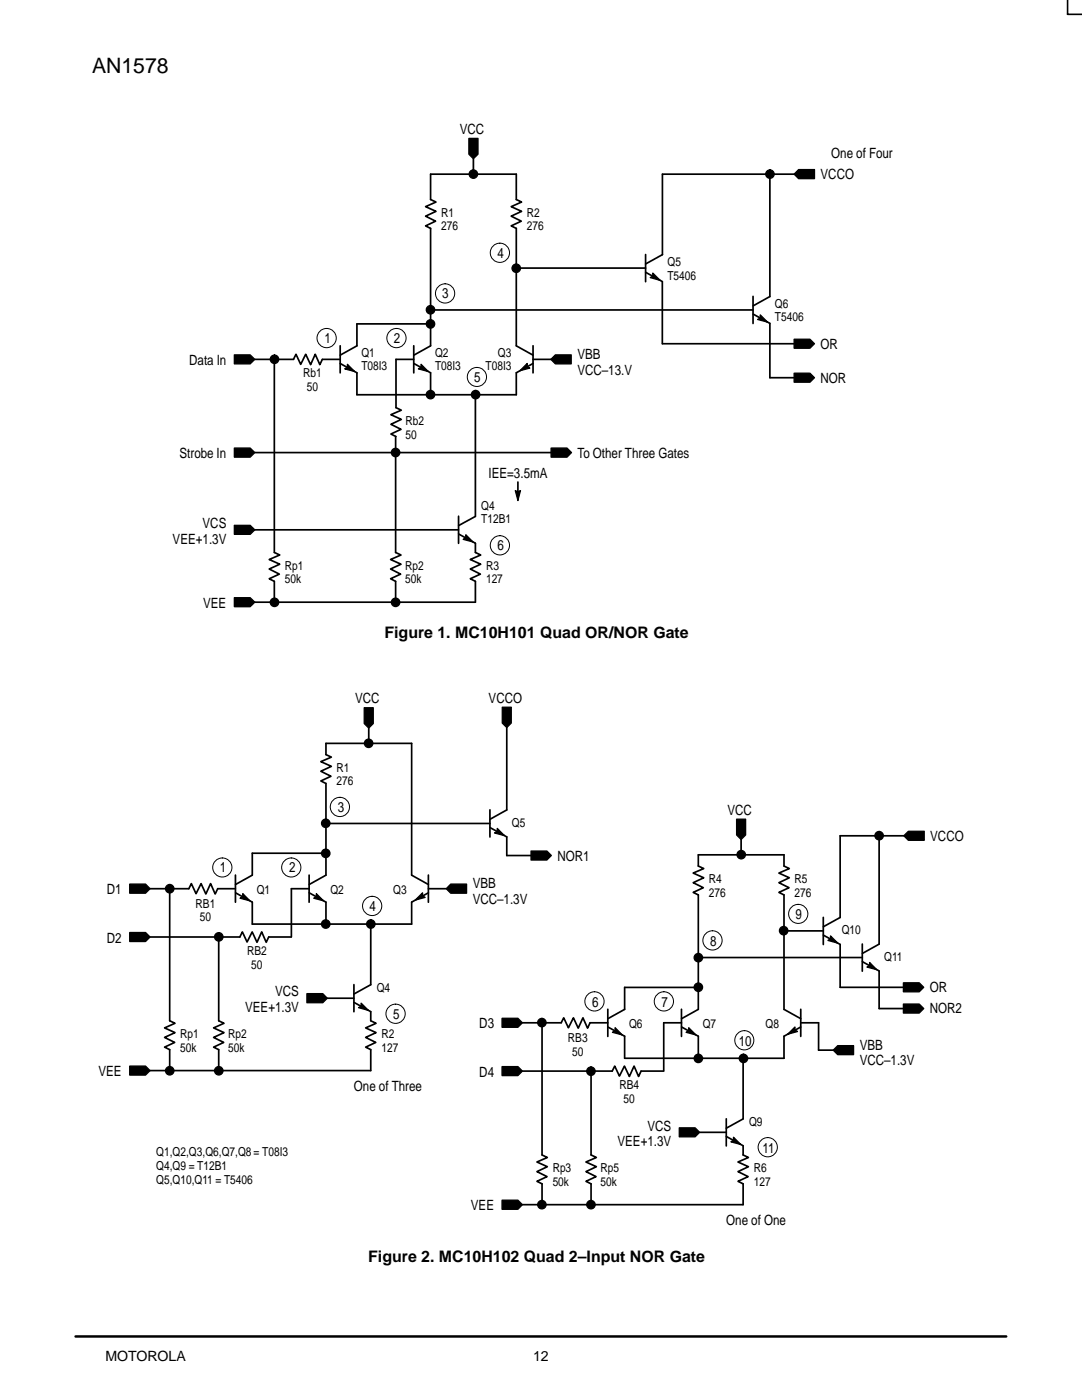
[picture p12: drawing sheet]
<svg xmlns="http://www.w3.org/2000/svg" width="216mm" height="279mm" viewBox="0 0 216 279" stroke-linecap="round" stroke-linejoin="round" font-family="sans-serif">
<path d="M15.1 266.7h185.7" fill="none" stroke="#000" stroke-width=".5"/>
<path d="M147.7 268.4h58.3v9.5h-58.3z" fill-rule="evenodd" fill="#fff" stroke="#fff" stroke-width=".34"/>
<g fill="none" stroke="#000" stroke-width=".2">
<circle cx="88.8" cy="58.6" r="1.92"/>
<circle cx="99.7" cy="50.4" r="1.92"/>
<circle cx="65.2" cy="67.5" r="1.92"/>
<circle cx="79.1" cy="67.5" r="1.92"/>
<circle cx="95.2" cy="75.2" r="1.91"/>
<circle cx="99.7" cy="108.8" r="1.92"/>
<circle cx="44.4" cy="173.1" r="1.91"/>
<circle cx="58.1" cy="173.1" r="1.91"/>
<circle cx="67.8" cy="161" r="1.92"/>
<circle cx="74.3" cy="180.8" r="1.92"/>
<circle cx="118.6" cy="199.8" r="1.92"/>
<circle cx="132.5" cy="199.8" r="1.92"/>
<circle cx="142.2" cy="187.7" r="1.92"/>
<circle cx="159.3" cy="182.4" r="1.91"/>
<circle cx="78.9" cy="202.3" r="1.92"/>
<circle cx="148.5" cy="207.6" r="1.91"/>
<circle cx="153.2" cy="229" r="1.92"/>
</g>
<g fill="none" stroke="#000" stroke-width=".34">
<path d="M94.5 31.7v3.1M153.6 34.8v24.4l-3.3 1.8M158.5 34.8h-26.3v16l-3.4 1.9M103 53.5h25.8M128.8 50.8v5.4M128.8 54.3l3.4 1.9M132.2 56.3v12.3M150.3 59.1v5.5M50.8 71.7h7.8l.5-1 .9 2 1-2 1 2.1 .9-2.1 .9 2.1 .5-1.1h3.6M54.7 71.7v38.6l1.1 .5-2.1 .9 2.1 .9-2.1 1 2 1-2 .9 1 .5v4.2M67.9 72.5l3.3 1.9v4.4h31.8v-4.4l3.4-1.9M67.9 69v5.4"/>
<path d="M82.6 71.7h-3.6v9.7l1.1 .5-2.1 .9 2.1 .9-2.1 1 2 1-2 .9 1 .5M82.6 69v5.4M82.6 70.9l3.3-1.9v-23.4l-1-.5 2-1-2-1 2.1-.9-2.1-1 2.1-.9-1.1-.5v-5h17.1v5l1.1 .5-2.1 .9 2.1 1-2.1 .9 2 1-2 1 1 .5v23.4l3.4 1.9M82.6 72.5l3.3 1.9v4.4M85.9 61.9h64.4M85.9 64.6h-14.7v4.4l-3.3 1.9M94.9 79.6v23.5l-3.4 1.8M106.4 71.7h3.5M106.4 69v5.4M132.2 68.6h26.3M150.3 62.7l3.3 1.8v10.9h4.9M50.8 90.3h59.1"/>
<path d="M78.9 87.1v23.2l1.1 .5-2.1 .9 2.1 .9-2.1 1 2 1-2 .9 1 .5v4.2M103.3 96.2v3.7M50.8 105.7h40.7M91.5 106.6l3.4 1.8v1.9l1 .5-2.1 .9 2.1 .9-2.1 1 2.1 1-2.1 .9 1.1 .5v4.2h-44.1M91.5 103v5.4M73.6 145.3v3.1M101.1 145.2v16.4l-3.3 1.9M29.9 177.4h7.8l.5-1.1 .9 2.1 1-2.1 1 2.1 .9-2.1 .9 2.1 .5-1h3.6M33.9 177.4v26.3l1 .5-2.1 .9 2.1 1-2.1 .9 2.1 1-2.1 1 1.1 .5v4.2M47 174.6v5.5M47 178.2l3.3 1.8v4.4h31.8v-4.4l3.4-1.8M61.7 174.6v5.5"/>
<path d="M61.7 177.4h-3.6v9.6M61.7 176.5l3.3-1.8v-18.3l-1-.5 2-1-2-1 2.1-1-2.1-.9 2.1-.9-1.1-.5v-2.2h17.1v26.3l3.4 1.8M61.7 178.2l3.3 1.8v4.4M65 164.3h32.8M65 170.3h-14.7v4.4l-3.3 1.8M85.5 177.4h3.5M85.5 174.6v5.5M97.8 161.6v5.4M97.8 165.2l3.3 1.8v3.7h4.9M147.9 167.5v3.1M175.4 166.8v21.6l-3.3 1.9M180.3 166.8h-12.7v16.3l-3.3 1.9"/>
<path d="M29.9 187h18l.5-1 .9 2 1-2 1 2.1 .9-2.1 .9 2.1 .5-1.1h4.5M43.6 187v16.7l1.1 .5-2.1 .9 2.1 1-2.1 .9 2 1-2 1 1 .5v4.2M65.3 199.2h5.3M70.6 196.5v5.4M74 185.3v11.2l-3.4 1.9M139.3 191.1h32.8M139.3 197.1h-14.7v4.3l-3.3 1.9M156.4 185.8h7.9M164.3 186.6l3.3 1.9v8.5h12.7M164.3 183.1v5.4M172.1 188.4v5.4M172.1 191.9l3.3 1.9v7.5h4.9"/>
<path d="M70.6 200l3.4 1.9v1.8l1 .5-2 .9 2 1-2 .9 2 1-2 1 1 .5v4.2h-44.1M104.2 204.1h7.8l.5-1 .9 2 1-2 1 2.1 .9-2.1 .9 2.1 .5-1.1h3.6M104.2 213.8h18l.5-1 .9 2 1-2 1 2 .9-2 .9 2 .5-1h4.5M108.2 204.1v26.4l1 .5-2.1 .9 2.1 .9-2.1 1 2.1 1-2.1 1 1.1 .5v4.1M117.9 213.8v16.7l1.1 .5-2.1 .9 2.1 .9-2.1 1 2 1-2 1 1 .5v4.1M121.3 201.4v5.4M121.3 205l3.3 1.8v4.4h31.8v-4.4l3.4-1.8M136 201.4v5.4M136 204.1h-3.6v9.7M136 203.3l3.3-1.9v-22.8l-1-.5 2-.9-2-1 2.1-1-2.1-1 2.1-.9-1.1-.5v-2.2h17.1v2.2l1.1 .5-2.1 .9 2.1 1-2.1 1 2 1-2 .9 1 .5v22.8l3.4 1.9M136 205l3.3 1.8v4.4M148.3 212v11.3l-3.4 1.9"/>
<path d="M159.8 204.1h3.5v5.5h3M159.8 201.4v5.4M139.6 226h5.3M144.9 226.8l3.4 1.9v1.8l1 .5-2 .9 2 .9-2 1 2 1-2 1 1 .5v4.1h-44.1M144.9 223.3v5.4"/>
</g>
<g fill="#000" stroke="#000" stroke-width=".26">
<path d="M93.6 27.6h1.8v3.2l-.9 .9-.9-.9z" fill-rule="evenodd"/>
<path d="M159.4 33.8h3.1v1.9h-3.1l-.9-.9z" fill-rule="evenodd"/>
<path d="M46.8 70.8h3.1l.9 .9-.9 .9h-3.1z" fill-rule="evenodd"/>
<path d="M110.8 70.8h3.2v1.8h-3.2l-.9-.9z" fill-rule="evenodd"/>
<path d="M158.5 74.5h3.1l.9 .9-.9 .9h-3.1z" fill-rule="evenodd"/>
<path d="M158.5 67.7h3.1l.9 .9-.9 .9h-3.1z" fill-rule="evenodd"/>
<path d="M46.8 89.4h3.1l.9 .9-.9 .9h-3.1z" fill-rule="evenodd"/>
<path d="M110 89.4h3.1l.9 .9-.9 .9h-3.1z" fill-rule="evenodd"/>
<path d="M46.8 104.8h3.1l.9 .9-.9 .9h-3.1z" fill-rule="evenodd"/>
<path d="M46.8 119.3h3.1l.9 .9-.9 .9h-3.1z" fill-rule="evenodd"/>
<path d="M72.7 141.2h1.8v3.2l-.9 .9-.9-.9z" fill-rule="evenodd"/>
<path d="M100.2 141.1h1.8v3.2l-.9 .9-.9-.9z" fill-rule="evenodd"/>
<path d="M25.9 176.4h3.1l.9 1-.9 .9h-3.1z" fill-rule="evenodd"/>
<path d="M89.9 176.4h3.2v1.9h-3.2l-.9-.9z" fill-rule="evenodd"/>
<path d="M106 169.8h3.1l.9 .9-.9 .9h-3.1z" fill-rule="evenodd"/>
<path d="M147 163.5h1.8v3.1l-.9 .9-.9-.9z" fill-rule="evenodd"/>
<path d="M180.3 166.8l1-.9h3.1v1.8h-3.1z" fill-rule="evenodd"/>
<path d="M25.9 186.1h3.1l.9 .9-.9 .9h-3.1z" fill-rule="evenodd"/>
<path d="M180.3 196.1h3.1l.9 .9-.9 .9h-3.1z" fill-rule="evenodd"/>
<path d="M25.9 212.8h3.1l.9 .9-.9 .9h-3.1z" fill-rule="evenodd"/>
<path d="M61.2 198.3h3.2l.9 .9-.9 .9h-3.2z" fill-rule="evenodd"/>
<path d="M100.2 212.9h3.1l.9 .9-.9 .9h-3.1z" fill-rule="evenodd"/>
<path d="M100.2 203.2h3.1l.9 .9-.9 .9h-3.1z" fill-rule="evenodd"/>
<path d="M167.2 208.7h3.1v1.8h-3.1l-.9-.9z" fill-rule="evenodd"/>
<path d="M180.3 200.4h3.1l.9 .9-.9 .9h-3.1z" fill-rule="evenodd"/>
<path d="M135.5 225.1h3.2l.9 .9-.9 .9h-3.2z" fill-rule="evenodd"/>
<path d="M100.2 239.5h3.1l.9 .9-.9 .9h-3.1z" fill-rule="evenodd"/>
<circle cx="94.5" cy="34.7" r=".84"/>
<circle cx="153.6" cy="34.7" r=".84"/>
<circle cx="103" cy="53.5" r=".84"/>
<circle cx="54.8" cy="71.7" r=".84"/>
<circle cx="85.9" cy="64.6" r=".84"/>
<circle cx="85.9" cy="78.8" r=".84"/>
<circle cx="85.9" cy="61.8" r=".84"/>
<circle cx="94.9" cy="78.8" r=".84"/>
<circle cx="78.9" cy="90.3" r=".84"/>
<circle cx="54.8" cy="120.2" r=".84"/>
<circle cx="78.9" cy="120.2" r=".84"/>
<circle cx="73.6" cy="148.3" r=".84"/>
<circle cx="33.9" cy="177.4" r=".84"/>
<circle cx="65" cy="170.3" r=".84"/>
<circle cx="65" cy="164.3" r=".84"/>
<circle cx="147.9" cy="170.6" r=".84"/>
<circle cx="175.4" cy="166.8" r=".84"/>
<circle cx="43.7" cy="187" r=".84"/>
<circle cx="65" cy="184.4" r=".84"/>
<circle cx="74" cy="184.4" r=".84"/>
<circle cx="139.3" cy="191.1" r=".84"/>
<circle cx="139.3" cy="197" r=".84"/>
<circle cx="156.4" cy="185.7" r=".84"/>
<circle cx="33.9" cy="213.7" r=".84"/>
<circle cx="43.7" cy="213.7" r=".84"/>
<circle cx="108.1" cy="204.1" r=".84"/>
<circle cx="117.9" cy="213.8" r=".84"/>
<circle cx="139.3" cy="211.2" r=".84"/>
<circle cx="148.3" cy="211.2" r=".84"/>
<circle cx="108.1" cy="240.4" r=".84"/>
<circle cx="117.9" cy="240.4" r=".84"/>
</g>
<g fill="#000">
<path d="M130.3 54.5l1.4 1.4-2-.5 .6-.3zM69.3 72.7l1.5 1.4-2-.5 .5-.3zM84 72.7l1.4 1.4-1.9-.5 .5-.3zM103.8 74l1.4-1.5v.7l.5 .3zM151.7 62.8l1.4 1.5-1.9-.5 .5-.3zM102.8 97.9l.5 .3 .6-.3-.6 2zM92.9 106.7l1.5 1.5-2-.6 .5-.3zM48.4 178.3l1.5 1.5-2-.5 .5-.4zM63.1 178.3l1.5 1.5-2-.5 .5-.4zM82.9 179.6l1.4-1.4v.6l.5 .3zM99.2 165.3l1.4 1.5-1.9-.6 .5-.3zM165.7 186.8l1.5 1.4-2-.5 .5-.3z"/>
<path d="M173.5 192.1l1.4 1.4-1.9-.5 .5-.3zM72.1 200.2l1.4 1.4-2-.5 .6-.3zM122.7 205.1l1.5 1.4-2-.5 .5-.3zM137.4 205.1l1.5 1.4-2-.5 .5-.3zM157.2 206.4l1.4-1.4v.6l.5 .3zM146.4 227l1.4 1.4-2-.5 .6-.3z"/>
</g>
<g fill="none" stroke="#000" stroke-width=".26">
<path d="M130.3 54.5l1.4 1.4-2-.5 .6-.3zM69.3 72.7l1.5 1.4-2-.5 .5-.3zM84 72.7l1.4 1.4-1.9-.5 .5-.3zM103.8 74l1.4-1.5v.7l.5 .3zM151.7 62.8l1.4 1.5-1.9-.5 .5-.3zM102.8 97.9l.5 .3 .6-.3-.6 2zM92.9 106.7l1.5 1.5-2-.6 .5-.3zM48.4 178.3l1.5 1.5-2-.5 .5-.4zM63.1 178.3l1.5 1.5-2-.5 .5-.4zM82.9 179.6l1.4-1.4v.6l.5 .3zM99.2 165.3l1.4 1.5-1.9-.6 .5-.3zM165.7 186.8l1.5 1.4-2-.5 .5-.3z"/>
<path d="M173.5 192.1l1.4 1.4-1.9-.5 .5-.3zM72.1 200.2l1.4 1.4-2-.5 .6-.3zM122.7 205.1l1.5 1.4-2-.5 .5-.3zM137.4 205.1l1.5 1.4-2-.5 .5-.3zM157.2 206.4l1.4-1.4v.6l.5 .3zM146.4 227l1.4 1.4-2-.5 .6-.3z"/>
</g>
<path d="M213 0v2.9h2.9" fill="none" stroke="#000" stroke-width=".32"/>
<text font-size="4.2" x="18.4" y="14.5">AN1578</text>
<g font-size="3.2">
<text x="76.7" y="127.3">Figure 1. MC10H101 Quad OR/NOR Gate</text>
<text x="73.5" y="251.9">Figure 2. MC10H102 Quad 2–Input NOR Gate</text>
</g>
<g font-size="2.8">
<text x="91.7" y="26.7">VCC</text>
<text x="163.7" y="35.7">VCCO</text>
<text x="165.9" y="31.4">One of Four</text>
<text x="99.3" y="51.5">4</text>
<text x="88.3" y="59.5">3</text>
<text x="64.7" y="68.5">1</text>
<text x="78.6" y="68.5">2</text>
<text x="115.2" y="71.6">VBB</text>
<text x="163.7" y="69.6">OR</text>
<text x="37.8" y="72.8">Data In</text>
<text x="94.6" y="76.2">5</text>
<text x="115.2" y="74.7">VCC–13.V</text>
<text x="163.7" y="76.4">NOR</text>
<text x="35.8" y="91.5">Strobe In</text>
<text x="97.5" y="95.4">IEE=3.5mA</text>
<text x="115.2" y="91.3">To Other Three Gates</text>
<text x="40.4" y="105.4">VCS</text>
<text x="34.4" y="108.5">VEE+1.3V</text>
<text x="99.3" y="109.8">6</text>
<text x="40.5" y="121.3">VEE</text>
<text x="70.9" y="140.3">VCC</text>
<text x="97.5" y="140.2">VCCO</text>
<text x="67.4" y="162">3</text>
<text x="145.2" y="162.6">VCC</text>
<text x="185.6" y="167.8">VCCO</text>
<text x="111.2" y="171.7">NOR1</text>
<text x="21.3" y="178.5">D1</text>
<text x="43.9" y="174.1">1</text>
<text x="57.7" y="174.1">2</text>
<text x="94.3" y="177.3">VBB</text>
<text x="73.8" y="181.9">4</text>
<text x="94.3" y="180.4">VCC–1.3V</text>
<text x="158.8" y="183.4">9</text>
<text x="21.3" y="188.1">D2</text>
<text x="141.7" y="188.8">8</text>
<text x="48.9" y="202">VEE+1.3V</text>
<text x="54.9" y="198.8">VCS</text>
<text x="78.4" y="203.3">5</text>
<text x="118.2" y="200.9">6</text>
<text x="132" y="200.9">7</text>
<text x="185.5" y="202.3">NOR2</text>
<text x="185.5" y="198">OR</text>
<text x="95.6" y="205.2">D3</text>
<text x="147.4" y="208.7">10</text>
<text x="171.5" y="209.5">VBB</text>
<text x="19.7" y="214.8">VEE</text>
<text x="95.6" y="214.9">D4</text>
<text x="171.5" y="212.6">VCC–1.3V</text>
<text x="70.6" y="217.8">One of Three</text>
<text x="129.2" y="225.6">VCS</text>
<text x="123.2" y="228.7">VEE+1.3V</text>
<text x="152.2" y="230">11</text>
<text x="94" y="241.5">VEE</text>
<text x="144.9" y="244.6">One of One</text>
<text x="21" y="271.5">MOTOROLA</text>
<text x="106.4" y="271.5">12</text>
</g>
<g font-size="2.5">
<text x="88" y="43.2">R1</text>
<text x="88" y="46">276</text>
<text x="105.1" y="43.2">R2</text>
<text x="105.1" y="46">276</text>
<text x="133.2" y="53.1">Q5</text>
<text x="133.2" y="55.8">T5406</text>
<text x="154.6" y="61.4">Q6</text>
<text x="154.6" y="64.2">T5406</text>
<text x="72.1" y="71.2">Q1</text>
<text x="86.8" y="71.2">Q2</text>
<text x="99.4" y="71.2">Q3</text>
<text x="60.5" y="75.2">Rb1</text>
<text x="61.2" y="78">50</text>
<text x="72.1" y="73.9">T08I3</text>
<text x="86.8" y="73.9">T08I3</text>
<text x="96.9" y="73.9">T08I3</text>
<text x="80.9" y="84.8">Rb2</text>
<text x="80.9" y="87.5">50</text>
<text x="96" y="101.7">Q4</text>
<text x="96" y="104.4">T12B1</text>
<text x="56.9" y="113.7">Rp1</text>
<text x="80.8" y="113.7">Rp2</text>
<text x="97" y="113.7">R3</text>
<text x="56.9" y="116.4">50k</text>
<text x="80.8" y="116.4">50k</text>
<text x="97" y="116.4">127</text>
<text x="67.2" y="154">R1</text>
<text x="67.2" y="156.8">276</text>
<text x="102.1" y="165.1">Q5</text>
<text x="51.2" y="178.4">Q1</text>
<text x="65.9" y="178.4">Q2</text>
<text x="78.5" y="178.4">Q3</text>
<text x="141.5" y="176.3">R4</text>
<text x="141.5" y="179">276</text>
<text x="158.6" y="176.3">R5</text>
<text x="158.6" y="179">276</text>
<text x="39" y="181.2">RB1</text>
<text x="39.9" y="183.9">50</text>
<text x="49.3" y="190.6">RB2</text>
<text x="168" y="186.4">Q10</text>
<text x="176.4" y="191.8">Q11</text>
<text x="50.1" y="193.3">50</text>
<text x="75.2" y="197.9">Q4</text>
<text x="36" y="207.1">Rp1</text>
<text x="36" y="209.9">50k</text>
<text x="45.5" y="207.1">Rp2</text>
<text x="45.5" y="209.9">50k</text>
<text x="76.1" y="207.1">R2</text>
<text x="76.1" y="209.9">127</text>
<text x="113.3" y="207.9">RB3</text>
<text x="125.5" y="205.2">Q6</text>
<text x="140.2" y="205.2">Q7</text>
<text x="152.8" y="205.2">Q8</text>
<text x="114.2" y="210.7">50</text>
<text x="123.6" y="217.4">RB4</text>
<text x="124.4" y="220.1">50</text>
<text x="149.5" y="224.7">Q9</text>
<text x="31.2" y="230.8">Q1,Q2,Q3,Q6,Q7,Q8 = T08I3</text>
<text x="31.2" y="233.5">Q4,Q9 = T12B1</text>
<text x="110.3" y="233.9">Rp3</text>
<text x="119.8" y="233.9">Rp5</text>
<text x="150.4" y="233.9">R6</text>
<text x="31.2" y="236.2">Q5,Q10,Q11 = T5406</text>
<text x="110.3" y="236.7">50k</text>
<text x="119.8" y="236.7">50k</text>
<text x="150.4" y="236.7">127</text>
</g>
</svg>
